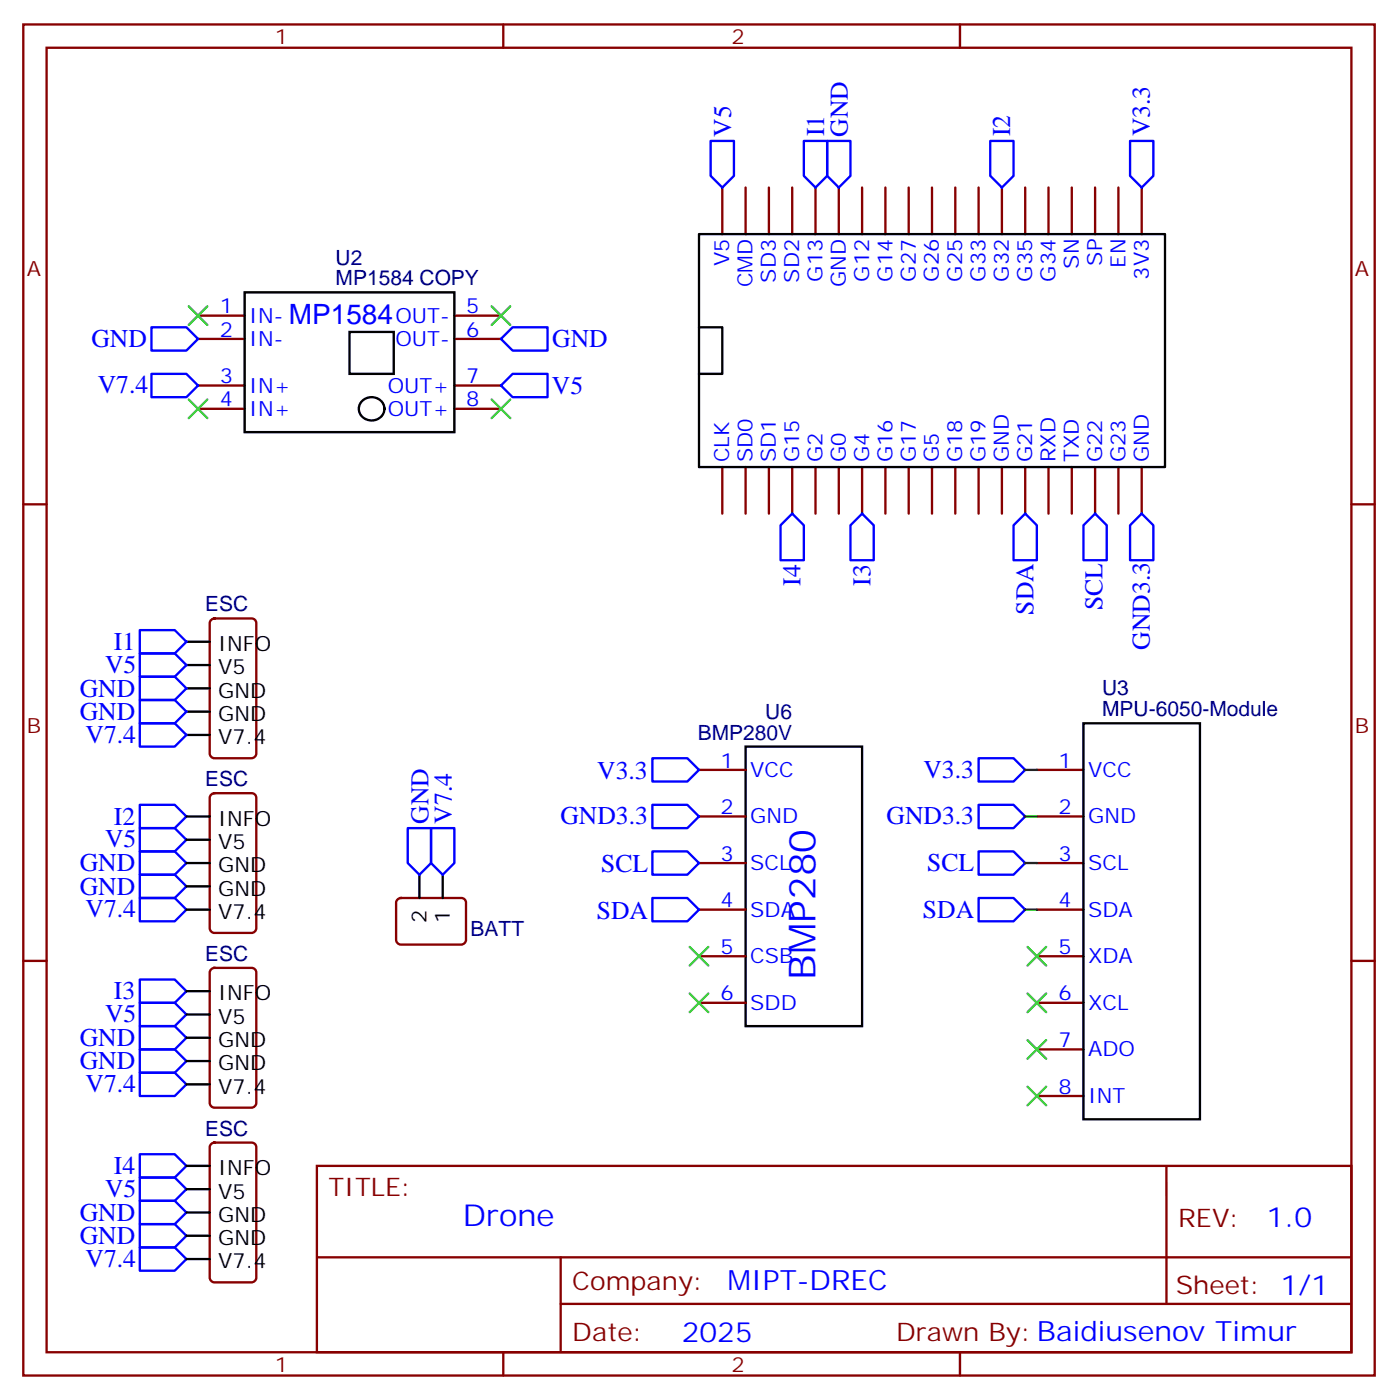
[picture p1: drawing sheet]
<svg xmlns="http://www.w3.org/2000/svg" width="212mm" height="212mm" viewBox="0 0 212 212" stroke-linecap="round" stroke-linejoin="round" font-family="sans-serif">
<g fill="none" stroke="#870000" stroke-width=".35">
<path d="M3.5 3.7h204.6v204.6h-204.6zM7.1 7.2h197.5v197.6h-197.5zM76.2 3.7v3.5M145.3 3.7v3.5M109.4 28.4v7.1M112.9 28.4v7.1M116.4 28.4v7.1M119.9 28.4v7.1M123.5 28.4v7.1M127 28.4v7.1M130.5 28.4v7.1M134.1 28.4v7.1"/>
<path d="M137.6 28.4v7.1M141.1 28.4v7.1M144.6 28.4v7.1M148.2 28.4v7.1M151.7 28.4v7.1M155.2 28.4v7.1M158.7 28.4v7.1M162.3 28.4v7.1M165.8 28.4v7.1M169.3 28.4v7.1M172.9 28.4v7.1M30 58.4h7"/>
<path d="M30 51.3h7M30 47.8h7M68.8 58.4h7M68.8 51.3h7M68.8 47.8h7M3.5 76.4h3.6M30 61.9h7M68.8 61.9h7M109.4 70.7v7.1M112.9 70.7v7.1M116.4 70.7v7.1M119.9 70.7v7.1"/>
<path d="M123.5 70.7v7.1M127 70.7v7.1M130.5 70.7v7.1M134.1 70.7v7.1M137.6 70.7v7.1M141.1 70.7v7.1M144.6 70.7v7.1M148.2 70.7v7.1M151.7 70.7v7.1M155.2 70.7v7.1M158.7 70.7v7.1M162.3 70.7v7.1"/>
<path d="M165.8 70.7v7.1M169.3 70.7v7.1M172.9 70.7v7.1M204.6 76.4h3.5M32 93.9l.5-.2h5.6a.71 .71 0 0 1 .7 .7v19.7a.76 .76 0 0 1-.7 .7h-5.6a.76 .76 0 0 1-.8-.7v-19.7zM105.8 116.6h7.1M157 116.6h7M32 120.3l.5-.2h5.6a.71 .71 0 0 1 .7 .7v19.8a.76 .76 0 0 1-.7 .7h-5.6a.76 .76 0 0 1-.8-.7v-19.8zM60.2 136.2l.5-.2h9.1a.71 .71 0 0 1 .8 .7v5.6a.76 .76 0 0 1-.8 .8h-9.1a.76 .76 0 0 1-.7-.8v-5.6zM105.8 123.6h7.1M105.8 130.7h7.1M105.8 137.8h7.1"/>
<path d="M157 123.6h7M157 130.7h7M157 137.8h7M3.5 145.5h3.6M32 146.8l.5-.2h5.6a.71 .71 0 0 1 .7 .7v19.7a.76 .76 0 0 1-.7 .7h-5.6a.76 .76 0 0 1-.8-.7v-19.7zM105.8 144.8h7.1M105.8 151.9h7.1M157 144.8h7M157 151.9h7M157 158.9h7M204.6 145.5h3.5M32 173.2l.5-.2h5.6a.71 .71 0 0 1 .7 .7v19.8a.76 .76 0 0 1-.7 .7h-5.6a.76 .76 0 0 1-.8-.7v-19.8z"/>
<path d="M48 176.6h156.6v28.2h-156.6zM157 166h7M176.6 176.6v20.9M48 190.4h156.5M84.9 197.5h119.6M84.9 190.4v14.1M76.2 204.8v3.5M145.3 204.8v3.5"/>
</g>
<g fill="none" stroke="#000" stroke-width=".35">
<path d="M105.8 35.5h70.6v35.2h-70.6zM37 44.3h31.8v21.1h-31.8zM52.9 50.3h6.7v6.3h-6.7zM105.8 49.6h3.6v7h-3.6M54.9 60.7a1.92 1.92 0 0 1 2.2-.4 1.92 1.92 0 0 1 1 2.1 1.94 1.94 0 0 1-2.3 1.2 1.94 1.94 0 0 1-1.4-2.2zM28.2 97.2h3.5M28.2 100.7h3.5M28.2 104.2h3.5M28.2 107.8h3.5M28.2 111.3h3.5M112.9 113.1h17.6v42.3h-17.6zM164 109.5h17.7v60h-17.7z"/>
<path d="M28.2 123.6h3.5M28.2 127.2h3.5M28.2 130.7h3.5M28.2 134.2h3.5M28.2 137.8h3.5M63.5 132.5v3.5M67 132.5v3.5M28.2 150.1h3.5M28.2 153.6h3.5M28.2 157.2h3.5M28.2 160.7h3.5M28.2 164.2h3.5"/>
<path d="M28.2 176.6h3.5M28.2 180.1h3.5M28.2 183.6h3.5M28.2 187.1h3.5M28.2 190.7h3.5"/>
</g>
<g fill="none" stroke="#00f" stroke-width=".35">
<path d="M107.6 21.3h3.5v5.3l-1.7 1.8-1.8-1.8zM121.7 21.3h3.5v5.3l-1.7 1.8-1.8-1.8zM125.2 21.3h3.6v5.3l-1.8 1.8-1.8-1.8zM149.9 21.3h3.6v5.3l-1.8 1.8-1.8-1.8zM171.1 21.3h3.5v5.3l-1.7 1.8-1.8-1.8zM22.9 56.6h5.3l1.8 1.8-1.8 1.7h-5.3zM22.9 49.6h5.3l1.8 1.7-1.8 1.8h-5.3zM75.8 58.4l1.8-1.8h5.3v3.5h-5.3zM75.8 51.3l1.8-1.7h5.3v3.5h-5.3zM119.9 77.8l1.8 1.8v5.2h-3.5v-5.2zM130.5 77.8l1.8 1.8v5.2h-3.5v-5.2zM155.2 77.8l1.8 1.8v5.2h-3.5v-5.2z"/>
<path d="M165.8 77.8l1.8 1.8v5.2h-3.6v-5.2zM172.9 77.8l1.7 1.8v5.2h-3.5v-5.2zM21.2 99h5.3l1.7 1.7-1.7 1.8h-5.3zM21.2 95.4h5.3l1.7 1.8-1.7 1.8h-5.3zM21.2 109.5h5.3l1.7 1.8-1.7 1.8h-5.3zM21.2 106h5.3l1.7 1.8-1.7 1.7h-5.3zM21.2 102.5h5.3l1.7 1.7-1.7 1.8h-5.3zM98.8 114.8h5.3l1.7 1.8-1.7 1.8h-5.3zM148.2 114.8h5.3l1.7 1.8-1.7 1.8h-5.3zM21.2 121.9h5.3l1.7 1.7-1.7 1.8h-5.3zM21.2 125.4h5.3l1.7 1.8-1.7 1.7h-5.3zM21.2 128.9h5.3l1.7 1.8-1.7 1.8h-5.3z"/>
<path d="M21.2 132.5h5.3l1.7 1.7-1.7 1.8h-5.3zM21.2 136h5.3l1.7 1.8-1.7 1.7h-5.3zM61.7 125.4h3.6v5.3l-1.8 1.8-1.8-1.8zM65.3 125.4h3.5v5.3l-1.8 1.8-1.7-1.8zM98.8 128.9h5.3l1.7 1.8-1.7 1.8h-5.3zM98.8 136h5.3l1.7 1.8-1.7 1.7h-5.3zM98.8 121.9h5.3l1.7 1.7-1.7 1.8h-5.3zM148.2 121.9h5.3l1.7 1.7-1.7 1.8h-5.3zM148.2 128.9h5.3l1.7 1.8-1.7 1.8h-5.3zM148.2 136h5.3l1.7 1.8-1.7 1.7h-5.3zM21.2 148.3h5.3l1.7 1.8-1.7 1.8h-5.3zM21.2 151.9h5.3l1.7 1.7-1.7 1.8h-5.3z"/>
<path d="M21.2 155.4h5.3l1.7 1.8-1.7 1.7h-5.3zM21.2 158.9h5.3l1.7 1.8-1.7 1.8h-5.3zM21.2 162.5h5.3l1.7 1.7-1.7 1.8h-5.3zM21.2 174.8h5.3l1.7 1.8-1.7 1.7h-5.3zM21.2 178.3h5.3l1.7 1.8-1.7 1.8h-5.3zM21.2 181.9h5.3l1.7 1.7-1.7 1.8h-5.3zM21.2 185.4h5.3l1.7 1.7-1.7 1.8h-5.3zM21.2 188.9h5.3l1.7 1.8-1.7 1.7h-5.3z"/>
</g>
<g fill="none" stroke="#3c3" stroke-width=".35">
<path d="M28.6 46.4l2.8 2.8M31.4 46.4l-2.8 2.8M74.4 46.4l2.9 2.8M77.3 46.4l-2.9 2.8M28.6 60.5l2.8 2.8M31.4 60.5l-2.8 2.8M74.4 60.5l2.9 2.8M77.3 60.5l-2.9 2.8M104.4 143.4l2.8 2.8M104.4 150.5l2.8 2.8M107.2 143.4l-2.8 2.8M107.2 150.5l-2.8 2.8"/>
<path d="M155.6 143.4l2.8 2.8M155.6 150.5l2.8 2.8M155.6 157.5l2.8 2.8M158.4 143.4l-2.8 2.8M158.4 150.5l-2.8 2.8M158.4 157.5l-2.8 2.8M155.6 164.6l2.8 2.8M158.4 164.6l-2.8 2.8"/>
</g>
<path d="M155.2 116.6h1.8M155.2 123.6h1.8M155.2 130.7h1.8M155.2 137.8h1.8" fill="none" stroke="#008700" stroke-width=".35"/>
<text font-size="5.6" fill="#00f" x="123.5" y="148.3" transform="rotate(-90 123.5 148.3)">BMP280</text>
<text font-size="4.6" fill="#00f" x="70.1" y="185.6">Drone</text>
<g font-size="4.2" fill="#00f">
<text x="43.7" y="49.1">MP1584</text>
<text x="191.8" y="185.8">1.0</text>
<text x="110.2" y="195.4">MIPT-DREC</text>
<text x="103.2" y="203.2">2025</text>
</g>
<g font-size="3.9" fill="#00f">
<text x="110.7" y="20.7" transform="rotate(-90 110.7 20.7)">V5</text>
<text x="124.8" y="20.6" transform="rotate(-90 124.8 20.6)">I1</text>
<text x="128.4" y="20.7" transform="rotate(-90 128.4 20.7)">GND</text>
<text x="152.9" y="20.6" transform="rotate(-90 152.9 20.6)">I2</text>
<text x="174.1" y="20.6" transform="rotate(-90 174.1 20.6)">V3.3</text>
<text x="13.8" y="52.6">GND</text>
<text x="83.6" y="52.5">GND</text>
<text x="14.8" y="59.5">V7.4</text>
<text x="83.6" y="59.7">V5</text>
<text x="121.2" y="88.7" transform="rotate(-90 121.2 88.7)">I4</text>
<text x="131.8" y="88.7" transform="rotate(-90 131.8 88.7)">I3</text>
<text x="156.5" y="93.1" transform="rotate(-90 156.5 93.1)">SDA</text>
<text x="166.9" y="92.4" transform="rotate(-90 166.9 92.4)">SCL</text>
<text x="15.9" y="101.9">V5</text>
<text x="17.2" y="98.4">I1</text>
<text x="174.1" y="98.4" transform="rotate(-90 174.1 98.4)">GND3.3</text>
<text x="12.1" y="105.5">GND</text>
<text x="12.1" y="109">GND</text>
<text x="13" y="112.5">V7.4</text>
<text x="90.4" y="117.9">V3.3</text>
<text x="139.8" y="117.9">V3.3</text>
<text x="17.2" y="124.9">I2</text>
<text x="64.9" y="124.8" transform="rotate(-90 64.9 124.8)">GND</text>
<text x="68.4" y="124.8" transform="rotate(-90 68.4 124.8)">V7.4</text>
<text x="84.8" y="124.9">GND3.3</text>
<text x="134.2" y="124.9">GND3.3</text>
<text x="12.1" y="132">GND</text>
<text x="15.9" y="128.3">V5</text>
<text x="140.4" y="132">SCL</text>
<text x="12.1" y="135.5">GND</text>
<text x="91" y="132">SCL</text>
<text x="13" y="138.9">V7.4</text>
<text x="90.4" y="139.1">SDA</text>
<text x="139.7" y="139">SDA</text>
<text x="15.9" y="154.8">V5</text>
<text x="17.2" y="151.4">I3</text>
<text x="12.1" y="158.4">GND</text>
<text x="12.1" y="162">GND</text>
<text x="13" y="165.4">V7.4</text>
<text x="17.2" y="177.8">I4</text>
<text x="12.1" y="184.9">GND</text>
<text x="15.9" y="181.3">V5</text>
<text x="12.1" y="188.4">GND</text>
<text x="13" y="191.8">V7.4</text>
</g>
<g font-size="3.9" fill="#800">
<text x="49.7" y="181.2">TITLE:</text>
<text x="178.4" y="185.8">REV:</text>
<text x="86.6" y="195.4">Company:</text>
<text x="178" y="196">Sheet: 1/1</text>
<text x="86.6" y="203">Date:</text>
<text x="135.7" y="203.1">Drawn By:Baidiusenov Timur</text>
</g>
<g font-size="3.2" fill="#800">
<text x="41.6" y="6.7">1</text>
<text x="110.8" y="6.7">2</text>
<text x="4.1" y="41.8">A</text>
<text x="205.1" y="41.8">A</text>
<text x="4.1" y="110.9">B</text>
<text x="205.1" y="110.9">B</text>
<text x="41.6" y="207.8">1</text>
<text x="110.8" y="207.8">2</text>
</g>
<g font-size="3.2" fill="#000080">
<text x="50.8" y="40.1">U2</text>
<text x="50.8" y="43.2">MP1584 COPY</text>
<text x="31.1" y="92.6">ESC</text>
<text x="166.9" y="105.3">U3</text>
<text x="105.6" y="112">BMP280V</text>
<text x="115.9" y="108.9">U6</text>
<text x="166.9" y="108.5">MPU-6050-Module</text>
<text x="31.1" y="119.1">ESC</text>
<text x="71.3" y="141.8">BATT</text>
<text x="31.1" y="145.5">ESC</text>
<text x="31.1" y="172">ESC</text>
</g>
<g font-size="3.2" fill="#00f">
<text x="110.4" y="40.3" transform="rotate(-90 110.4 40.3)">V5</text>
<text x="163.3" y="40.7" transform="rotate(-90 163.3 40.7)">SN</text>
<text x="166.9" y="40.2" transform="rotate(-90 166.9 40.2)">SP</text>
<text x="170.4" y="40.5" transform="rotate(-90 170.4 40.5)">EN</text>
<text x="33.3" y="47.4">1</text>
<text x="70.6" y="47.4">5</text>
<text x="113.9" y="43.5" transform="rotate(-90 113.9 43.5)">CMD</text>
<text x="117.5" y="42.8" transform="rotate(-90 117.5 42.8)">SD3</text>
<text x="121" y="42.8" transform="rotate(-90 121 42.8)">SD2</text>
<text x="124.5" y="42.7" transform="rotate(-90 124.5 42.7)">G13</text>
<text x="128.1" y="43.4" transform="rotate(-90 128.1 43.4)">GND</text>
<text x="131.6" y="42.7" transform="rotate(-90 131.6 42.7)">G12</text>
<text x="135.1" y="42.7" transform="rotate(-90 135.1 42.7)">G14</text>
<text x="138.6" y="42.7" transform="rotate(-90 138.6 42.7)">G27</text>
<text x="142.2" y="42.7" transform="rotate(-90 142.2 42.7)">G26</text>
<text x="145.7" y="42.7" transform="rotate(-90 145.7 42.7)">G25</text>
<text x="149.2" y="42.7" transform="rotate(-90 149.2 42.7)">G33</text>
<text x="152.8" y="42.7" transform="rotate(-90 152.8 42.7)">G32</text>
<text x="156.3" y="42.7" transform="rotate(-90 156.3 42.7)">G35</text>
<text x="159.8" y="42.7" transform="rotate(-90 159.8 42.7)">G34</text>
<text x="173.9" y="42.4" transform="rotate(-90 173.9 42.4)">3V3</text>
<text x="33.3" y="51">2</text>
<text x="37.7" y="52.4">IN-</text>
<text x="37.7" y="48.9">IN-</text>
<text x="59.9" y="52.4">OUT-</text>
<text x="59.9" y="48.9">OUT-</text>
<text x="70.6" y="51">6</text>
<text x="33.3" y="58">3</text>
<text x="37.7" y="59.4">IN+</text>
<text x="58.7" y="59.4">OUT+</text>
<text x="70.6" y="58">7</text>
<text x="33.3" y="61.6">4</text>
<text x="37.7" y="63">IN+</text>
<text x="58.7" y="63">OUT+</text>
<text x="70.6" y="61.6">8</text>
<text x="110.4" y="70" transform="rotate(-90 110.4 70)">CLK</text>
<text x="113.9" y="70" transform="rotate(-90 113.9 70)">SD0</text>
<text x="117.5" y="70" transform="rotate(-90 117.5 70)">SD1</text>
<text x="121" y="70" transform="rotate(-90 121 70)">G15</text>
<text x="124.5" y="70" transform="rotate(-90 124.5 70)">G2</text>
<text x="128.1" y="70" transform="rotate(-90 128.1 70)">G0</text>
<text x="131.6" y="70" transform="rotate(-90 131.6 70)">G4</text>
<text x="135.1" y="70" transform="rotate(-90 135.1 70)">G16</text>
<text x="138.6" y="70" transform="rotate(-90 138.6 70)">G17</text>
<text x="142.2" y="70" transform="rotate(-90 142.2 70)">G5</text>
<text x="145.7" y="70" transform="rotate(-90 145.7 70)">G18</text>
<text x="149.2" y="70" transform="rotate(-90 149.2 70)">G19</text>
<text x="152.8" y="70" transform="rotate(-90 152.8 70)">GND</text>
<text x="156.3" y="70" transform="rotate(-90 156.3 70)">G21</text>
<text x="159.8" y="70" transform="rotate(-90 159.8 70)">RXD</text>
<text x="163.3" y="70" transform="rotate(-90 163.3 70)">TXD</text>
<text x="166.9" y="70" transform="rotate(-90 166.9 70)">G22</text>
<text x="170.4" y="70" transform="rotate(-90 170.4 70)">G23</text>
<text x="173.9" y="70" transform="rotate(-90 173.9 70)">GND</text>
<text x="109.1" y="116.2">1</text>
<text x="113.6" y="117.7">VCC</text>
<text x="160.3" y="116.2">1</text>
<text x="164.7" y="117.7">VCC</text>
<text x="109.1" y="123.3">2</text>
<text x="113.6" y="124.7">GND</text>
<text x="160.3" y="123.3">2</text>
<text x="164.7" y="124.7">GND</text>
<text x="109.1" y="130.4">3</text>
<text x="113.6" y="131.8">SCL</text>
<text x="160.3" y="130.4">3</text>
<text x="164.7" y="131.8">SCL</text>
<text x="109.1" y="137.4">4</text>
<text x="160.3" y="137.4">4</text>
<text x="113.6" y="138.8">SDA</text>
<text x="164.7" y="138.8">SDA</text>
<text x="109.1" y="144.5">5</text>
<text x="113.6" y="145.9">CSB</text>
<text x="160.3" y="144.5">5</text>
<text x="164.7" y="145.9">XDA</text>
<text x="109.1" y="151.5">6</text>
<text x="113.6" y="152.9">SDD</text>
<text x="160.3" y="151.5">6</text>
<text x="164.7" y="152.9">XCL</text>
<text x="160.3" y="158.6">7</text>
<text x="164.7" y="160">ADO</text>
<text x="160.3" y="165.6">8</text>
<text x="164.7" y="167">INT</text>
</g>
<g font-size="3.2">
<text x="33.1" y="98.6">INFO</text>
<text x="33.1" y="102.1">V5</text>
<text x="33.1" y="105.7">GND</text>
<text x="33.1" y="109.2">GND</text>
<text x="33.1" y="112.7">V7.4</text>
<text x="33.1" y="125.1">INFO</text>
<text x="33.1" y="128.6">V5</text>
<text x="33.1" y="132.1">GND</text>
<text x="33.1" y="135.6">GND</text>
<text x="33.1" y="139.2">V7.4</text>
<text x="64.6" y="139.8" transform="rotate(-90 64.6 139.8)">2</text>
<text x="68.1" y="139.8" transform="rotate(-90 68.1 139.8)">1</text>
<text x="33.1" y="151.5">INFO</text>
<text x="33.1" y="155">V5</text>
<text x="33.1" y="158.6">GND</text>
<text x="33.1" y="162.1">GND</text>
<text x="33.1" y="165.6">V7.4</text>
<text x="33.1" y="178">INFO</text>
<text x="33.1" y="181.5">V5</text>
<text x="33.1" y="185">GND</text>
<text x="33.1" y="188.6">GND</text>
<text x="33.1" y="192.1">V7.4</text>
</g>
</svg>
